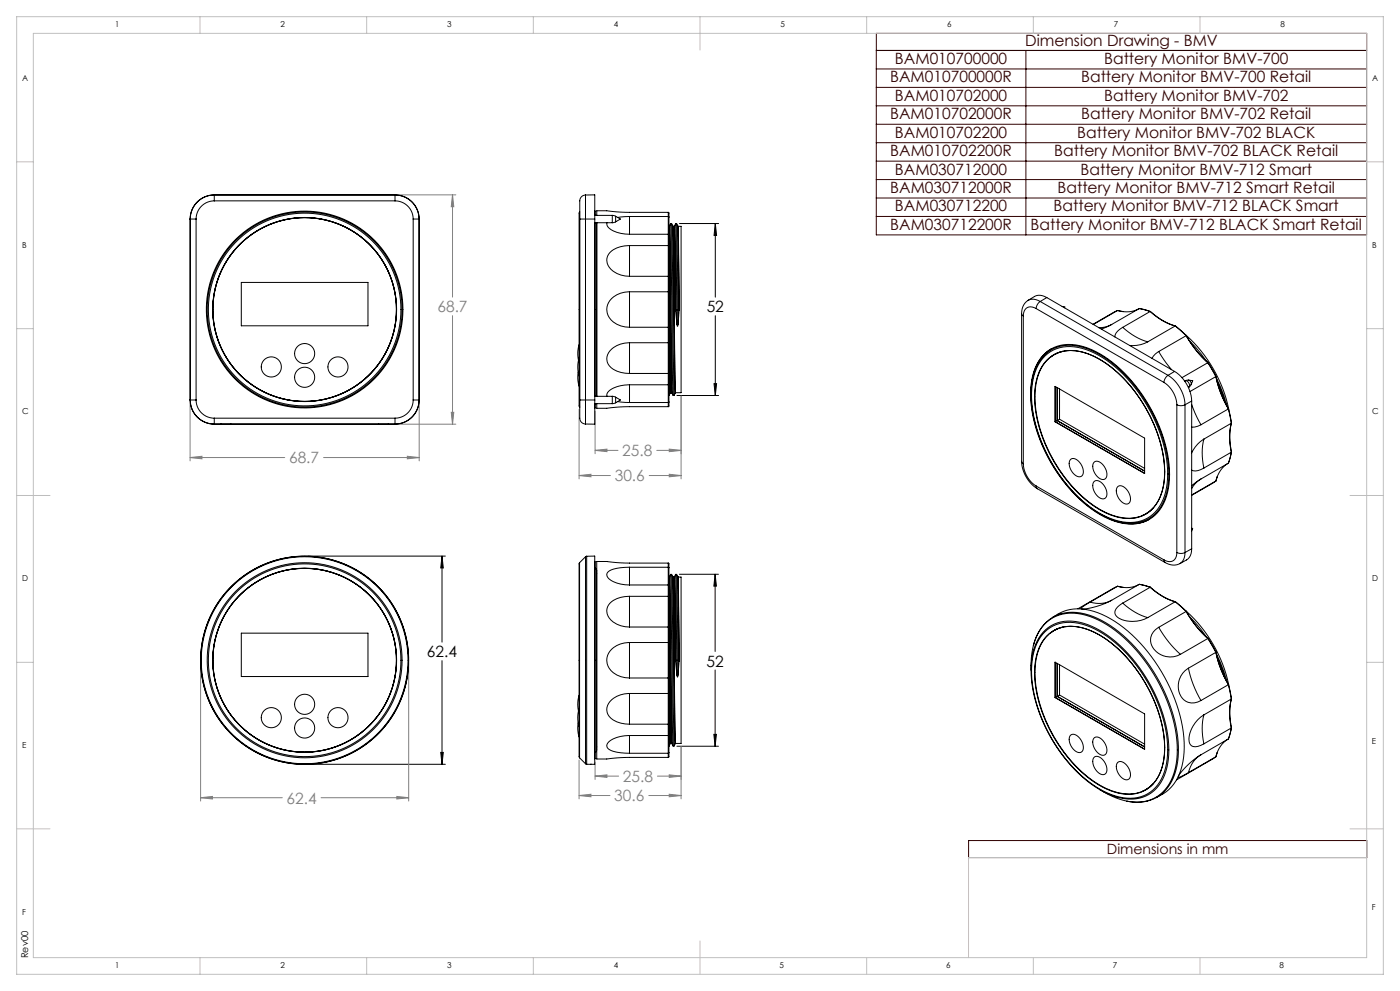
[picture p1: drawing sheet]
<svg xmlns="http://www.w3.org/2000/svg" width="420mm" height="297mm" viewBox="0 0 420 297" stroke-linecap="round" stroke-linejoin="round" font-family="sans-serif">
<g fill="none" stroke="#000" stroke-width=".3">
<path d="M203.8 67h11.8M214.6 67v22.1M214.6 67l.4 3.5h-.8zM214.6 94.6v23.9M203.1 118.5h12.5M214.2 115h.8l-.4 3.5zM92.4 166.7h41.2M132.6 166.7v25.7M132.6 166.7l.4 3.5h-.8zM203.8 172.1h11.7M214.5 172.1l.4 3.6h-.7zM214.5 172.1v23.1"/>
<path d="M132.6 198v31.1M214.5 200.8v22.8M92.4 229.1h41.2M132.2 225.5h.8l-.4 3.6zM203.1 223.6h12.4M214.2 220.1h.7l-.4 3.5z"/>
</g>
<g fill="none" stroke="#808080" stroke-width=".3">
<path d="M119.5 58.4h17.3M135.8 58.4l.3 3.6h-.7zM135.8 58.4v30.6M135.8 94.6v32.5M204.3 118.7v24.8M57 137.1l3.6-.4v.8zM57 120.9v17.2M57 137.1h28.4M97.1 137.1h28.7M119.5 127.1h17.3M122.2 136.7l3.6 .4-3.6 .4zM125.8 120.9v17.2"/>
<path d="M135.4 123.6h.7l-.3 3.5zM173.7 122.6v20.9M178.5 135l3.6-.4v.8zM178.5 123.3v12.7M178.5 135h6.9M197 135h7.3M200.8 134.6l3.5 .4-3.5 .4zM173.7 142.5l3.6-.4v.8zM173.7 142.5h9.4M194.8 142.5h9.5M200.8 142.1l3.5 .4-3.5 .4zM60.2 198.9v41.2"/>
<path d="M122.6 198.9v41.2M60.2 239.1l3.5-.4v.8zM60.2 239.1h24.5M96.3 239.1h26.3M119 238.7l3.6 .4-3.6 .4zM173.7 238.4l3.6-.4v.8zM173.7 227.8v11.6M173.7 238.4h9.3M178.5 232.6l3.6-.4v.8zM178.5 228.4v5.2M178.5 232.6h7.1M194.6 238.4h9.7"/>
<path d="M197.2 232.6h7.1M200.8 232.2l3.5 .4-3.5 .4zM200.8 238l3.5 .4-3.5 .4zM204.3 223.8v15.6"/>
</g>
<path d="M262.9 15.1h147.1v-5.1h-147.1v60.4h147.1v-55.3h-147.1M307.8 15.1v55.3M262.9 20.7h147.1M262.9 26.2h147.1M262.9 31.7h147.1M262.9 37.2h147.1M262.9 42.8h147.1M262.9 48.3h147.1M262.9 53.8h147.1M262.9 59.3h147.1M262.9 64.9h147.1M290.6 251.9h119.4v5.1h-119.4z" fill="none" stroke="#300000" stroke-width=".3"/>
<g fill="none" stroke="#c0c0c0" stroke-width=".3">
<path d="M5 5h410v287h-410zM10 10h400v277h-400zM60 5v5M110 5v5M160 5v5M210 5v10M260 5v5M310 5v5M360 5v5M5 48.5h5M410 48.5h5M202.8 67h.1"/>
<path d="M5 98.5h5M410 98.5h5M202.1 118.5h.1M5 148.5h10M405 148.5h10M91.4 166.7h.1M202.8 172.1h.1M5 198.5h5M60.2 197.9h.1M122.6 197.9h.1M410 198.5h5M91.4 229v.1"/>
<path d="M202.1 223.6h.1M5 248.4h10M405 248.4h10M410 257h-119.4v30M60 287v5M110 287v5M160 287v5M210 282v10M260 287v5M310 287v5M360 287v5"/>
</g>
<path d="M214.2 115h.8l-.4 3.5zM214.6 67l.4 3.5h-.8zM132.2 225.5h.8l-.4 3.6zM132.6 166.7l.4 3.5h-.8zM214.5 172.1l.4 3.6h-.7zM214.2 220.1h.7l-.4 3.5z" fill="#000"/>
<g fill="#808080">
<path d="M60.2 239.1l3.5-.4v.8zM119 238.7l3.6 .4-3.6 .4z"/>
<path d="M122.2 136.7l3.6 .4-3.6 .4zM57 137.1l3.6-.4v.8z"/>
<path d="M135.8 58.4l.3 3.6h-.7zM135.4 123.6h.7l-.3 3.5z"/>
<path d="M178.5 135l3.6-.4v.8zM200.8 134.6l3.5 .4-3.5 .4zM178.5 232.6l3.6-.4v.8zM200.8 232.2l3.5 .4-3.5 .4z"/>
<path d="M200.8 142.1l3.5 .4-3.5 .4zM173.7 142.5l3.6-.4v.8zM200.8 238l3.5 .4-3.5 .4zM173.7 238.4l3.6-.4v.8z"/>
</g>
<g fill="none" stroke="#000" stroke-width=".3">
<path d="M64.3 58.4v1.8M64.3 58.4a7.2 7.2 0 0 0-7.2 7.2M64.3 58.4a7.3 7.3 0 0 0-7.3 7.2M64.3 58.4h54.2M64.3 58.4h.1M118.5 58.4v1.8M118.5 58.4a7.2 7.2 0 0 1 7.2 7.2M118.5 58.4a7.2 7.2 0 0 1 7.3 7.2M118.5 58.4h.1M175.6 58.4h2.8v7.2M175.6 58.4v7.2M175.6 58.4a2.36 2.36 0 0 0-1.7 3.2v4"/>
<path d="M57 65.6h.1M57 65.6v54.3M57.1 65.6h1.7M57.1 65.6v54.3M58.8 65.6v54.3M64.3 60.2a5.5 5.5 0 0 0-5.5 5.4M64.3 60.2h54.2M118.5 60.2a5.5 5.5 0 0 1 5.5 5.4M124 65.6h1.7M124 65.6v54.3M125.7 65.6v54.3M125.7 65.6h.1"/>
<path d="M125.8 65.6v54.3M173.9 63.5v58.5M173.9 65.6h1.7M173.9 63.5h.1M173.9 65.6v54.3M175.6 65.6h2.8M175.6 65.6v54.3M178.4 63.3l.1 1.2M178.4 66.7h5.3M178.4 64.5h5.3M178.4 65.6v54.3M178.5 66.7v52.1"/>
<path d="M179 66.7v52.1zM179 66.8h.1M182.1 66.7v.1a2.39 2.39 0 0 0 1.9 2.4 11.5 11.5 0 0 0 4.9 1M183.7 64.5l1 .3M183.7 64.5v2.2M184.7 66.5l-1 .2M184.7 64.8v1.7M184.7 64.8l1.4 .8-1.4 .9M188.9 64.9l-3.6 .3M188.9 73.6a7.1 7.1 0 0 0-6.6 3.2 4.2 4.2 0 0 0 2.8 5.2l1.2 .4 2.6 .4M188.9 73.6v9.2M188.9 64.9v5.3"/>
<path d="M188.9 64.9h11.6M188.9 70.2h11.6M188.9 73.6h11.6M200.5 63.6h-12.9l-5.6-.4h-3v1.3M200.5 63.6v1.3M200.5 70.2v3.4M200.5 73.6v9.2M200.5 73.6l.2 .1M200.5 70.2l.2 .2M200.5 64.9v5.3M200.5 64.9l.2 .2M200.5 63.6l.2 .2v1.3"/>
<path d="M200.7 73.7v9.2M200.7 70.4v3.3M200.7 65.1v5.3M200.7 67.8h.1M200.8 67.8l.7 49.9M200.8 67.8h-.1M200.8 67.8h.1M201.2 67.1h.3M201.2 67.1l-.4 .7M201.2 67.1l.7 51.3M201.5 67.1l.8 51.3M201.5 67.1l.4 .7"/>
<path d="M201.9 67.8l.7 49.9M201.9 67.8h.1M201.9 67.8h.4M202.3 67.8l.3 25M202.3 67.8h-.1M202.3 67.8l.4 25M202.3 67.8h.1M202.7 67.1h.3M202.7 67.1l-.4 .7M202.7 67.1l.3 25.7M203 67.1l.4 25.7M203 67.1l.4 .7"/>
<path d="M203.4 67.8l.3 25M203.4 67.8h.1M203.4 67.8h.9v49.9h-1.7M203.4 67.8l.4 24.9M63.9 92.8a27.5 27.5 0 0 0 27.5 27.5 27.5 27.5 0 0 0 27.5-27.5M63.9 92.8a27.5 27.5 0 0 1 27.5-27.6 27.5 27.5 0 0 1 27.5 27.6M72.4 84.6h38v13h-38zM188.9 87.4a6.2 6.2 0 0 0-6.9 5.4 5.8 5.8 0 0 0 5.6 5.2l1.3 .1M188.9 87.4v10.7M188.9 82.8h11.6M188.9 87.4h11.6M188.9 98.1h11.6"/>
<path d="M200.5 82.8v4.6M200.5 98.1v4.6M200.5 98.1h.2M200.5 87.4v10.7M200.5 82.8l.2 .1M200.6 82l.5 35.7M200.7 87.4h-.2M200.7 87.4v10.7M200.7 98.1v4.5M200.7 82.9v4.5M200.7 83.2l.4 34.5M202.6 92.8h.1"/>
<path d="M202.6 92.8l.1 .3M202.7 92.8v.3M202.7 92.8h.3M202.7 93.1l.4 4.1M203 92.8l.1 4.4M203.4 92.8h-.4M203.4 92.8v4.4M203.4 97.2l-.1 .6-.2-.6M203.7 92.8v.3M203.7 92.8h-.3M203.7 93.1l-.3 4.1M203.8 92.7l-.1 .1"/>
<path d="M203.8 92.7l-.1 .4M306.5 94l.5 .7M306.5 94v44.3M307 94.7v44.3M308.4 90a4.3 4.3 0 0 0-1.9 4M310.8 92.5a2.35 2.35 0 0 0-2.7-.3 2.35 2.35 0 0 0-1.1 2.5M310.8 92.5l38.4 22.1M312.1 90.4a2.74 2.74 0 0 0-1.3 2.1M312.1 90.4l38.3 22.1M314 89.2l-1.3-.6a2.96 2.96 0 0 0-2.3 .2l-1.9 1.2a3.6 3.6 0 0 1 3.6 .4M314 89.2l-1.9 1.2M314 89.2l38.4 22.1"/>
<path d="M318.6 91.8l.9 .2-.1 .3M333.5 97.3l-2.2 .8-1.6 .1M335.2 93.1l1.8 .3M335.2 93.1l-7.3 4.1M335.2 93.1l-7.2 4.1M336.8 98.1l-.2 .2a3.2 3.2 0 0 0-2.1 2.7M336.8 98.1a18.7 18.7 0 0 0 7.5 4.3M341.6 92.6a8.3 8.3 0 0 1-6.4 .5M341.8 92.5l3.4 .9M341.8 92.5l-8.3 4.7-3.1 1.4M341.8 92.5l3.2 .9M345 93.4a18.7 18.7 0 0 0 7.6 4.3"/>
<path d="M345 93.4l-8.2 4.7M345.1 93.4h-.1M345.1 93.4a18.9 18.9 0 0 0 7.5 4.3l3.3 2.9M352.6 97.7l3.2 2.9M352.6 97.7h.1M352.6 97.7l-8.3 4.7M57 119.9a7.3 7.3 0 0 0 7.3 7.2M57 119.9h.1M57.1 119.9h1.7M57.1 119.9a7.2 7.2 0 0 0 7.2 7.2M58.8 119.9a5.5 5.5 0 0 0 5.5 5.4M124 119.9h1.7"/>
<path d="M124 119.9a5.5 5.5 0 0 1-5.5 5.4M125.7 119.9a7.2 7.2 0 0 1-7.2 7.2M125.7 119.9h.1M125.8 119.9a7.2 7.2 0 0 1-7.3 7.2M173.5 111.5l-.1 2.3 .3 2M173.7 107.3a9.3 9.3 0 0 0 0 5.4M173.7 103.3l-.4 2.3 .2 2.4M173.9 119.9a21.7 21.7 0 0 0 .3 6.4l.5 .5 .9 .3M173.9 119.9h1.7M175.6 119.9v7.2M175.6 119.9h2.8M178.4 119.9v7.2h-2.8"/>
<path d="M178.4 118.8h5.3M179 118.7h.1M183.7 118.8l1 .2M183.7 118.8v2.2M184.7 119v1.7M184.7 119l1.4 .9-1.4 .8M188.9 102.7a6.5 6.5 0 0 0-6.8 4.2 3.9 3.9 0 0 0 3 4.3l1.2 .4 2.6 .3M188.9 115.3a8.7 8.7 0 0 0-6.6 2.4l-.2 1.1M188.9 102.7v9.2M188.9 115.3v5.3M188.9 102.7h11.6M188.9 111.9h11.6"/>
<path d="M188.9 115.3h11.6M200.5 111.9v3.4M200.5 102.7v9.2M200.5 115.3v5.3M200.7 102.6l-.2 .1M200.7 111.8l-.2 .1M200.7 102.6v9.2M200.7 115.1l-.2 .2M200.7 111.8v3.3M200.7 115.1v5.4M200.7 117.2l.1 1.2M200.8 118.4l-.1 .1"/>
<path d="M201.1 117.7l-.3 .7M201.1 117.7h.4M201.1 117.7h.1M201.5 117.7h.1M201.5 117.7l.4 .7M202.3 118.4h-.4M202.6 117.7l-.3 .7M202.6 117.7h.1M312.9 106.6a11.3 11.3 0 0 1 12.1-2.7 35.2 35.2 0 0 1 17.9 14.7 42.3 42.3 0 0 1 7.8 26.4 12.7 12.7 0 0 1-7.8 11.5 16.9 16.9 0 0 1-14.1-3 46.4 46.4 0 0 1-19.6-35.4 16.9 16.9 0 0 1 3.7-11.5zM313 106.8a11.2 11.2 0 0 1 12-2.7 34.9 34.9 0 0 1 17.7 14.6 41.9 41.9 0 0 1 7.8 26.2 12.6 12.6 0 0 1-7.8 11.4 16.8 16.8 0 0 1-14-3 46 46 0 0 1-19.4-35.1 17 17 0 0 1 3.7-11.4zM313.5 106.7a11.6 11.6 0 0 1 12.4-1.9 37.7 37.7 0 0 1 18.3 16.9 38.2 38.2 0 0 1 5.8 24.4 11.6 11.6 0 0 1-8.7 10.3 18.7 18.7 0 0 1-14.2-4.4 46 46 0 0 1-17.6-32.8 16.8 16.8 0 0 1 4-12.5zM314 107.9a10.9 10.9 0 0 1 12-2 36.1 36.1 0 0 1 17.8 16.5 35.6 35.6 0 0 1 5.1 23.7 10.5 10.5 0 0 1-11.1 9.3 24.5 24.5 0 0 1-15.3-8.6 43.6 43.6 0 0 1-12.1-27.8 15.6 15.6 0 0 1 3.6-11.1z"/>
<path d="M314.8 107.3a11.2 11.2 0 0 1 11.6-1.3 36.1 36.1 0 0 1 17.3 16.2 36.1 36.1 0 0 1 5.4 23.1 10.7 10.7 0 0 1-12 9.9 26.3 26.3 0 0 1-15.5-9.5 43.2 43.2 0 0 1-11.1-26.8 14.6 14.6 0 0 1 4.3-11.6zM315.3 104.6a14.1 14.1 0 0 0-6 12v1.6M316.5 115.8l26.9 15.5v10.6l-26.9-15.5zM316.6 115.8v10.6M317 105.9l-.2 .1M317.2 116.2v9.8M317.9 116.6v9M318.8 105.3l-1.8 .6-1.9 1.2M344.3 102.4a9.4 9.4 0 0 1-5.4 1.2M347.6 105.4l-1 .7-1 1.3M347.6 105.4l2.2 3.3 1.7 2.1M349.2 114.6a8.5 8.5 0 0 1 3.8 6.7"/>
<path d="M350.4 112.5a2.74 2.74 0 0 0-1.2 2.1M350.4 112.5a11.3 11.3 0 0 1 5.1 8.8M352.4 111.3a11.3 11.3 0 0 1 5.1 8.9M352.4 111.3l-2 1.2M355.5 114.1a1.27 1.27 0 0 1 1.1 1.9M355.5 114.1l-.1 .1M355.6 100.3a41.1 41.1 0 0 1 13 22.4M355.8 100.6a32 32 0 0 0 6.5 8.1M355.8 100.6h.1a31.4 31.4 0 0 0 6.2 7.8M355.8 100.6l-8.2 4.8M356.6 113.9l1.2 .2-.4 1.1M356.6 113.9l.7 .6 .1 .7"/>
<path d="M356.6 113.9l-1 .2M356.6 116l-.1 .1M356.8 102.1l3.5 3.9 1.7 2.3M357.3 115.2l-.7 .8M362.1 108.4l.3 .3M362.3 108.7l2.4 4.2M362.3 108.7l-7.7 4.5M362.4 108.6l2.4 4.2M362.4 108.7h-.1M364.7 112.9l.7 2.3M364.7 112.9a32 32 0 0 0 3.8 9.7M364.7 112.9l-7.7 4.4"/>
<path d="M364.9 113.3a38.7 38.7 0 0 1 3.1 8.2M365.2 114.5l2.2 5.8M365.3 115.2a31.1 31.1 0 0 0 3.3 7.3M64.3 125.3v1.8M64.3 125.3h54.2M64.3 127.1h54.2M64.3 127.1h.1M66.3 127.1h.1M69.3 127.1h.1M113.5 127.1h.1M116.5 127.1h.1M118.5 125.3v1.8"/>
<path d="M118.5 127.1h.1M173.9 122v.1M178.4 121h5.3M178.5 121l-.1 1.3M179 121v1.4h3l5.3-.5h13.2M184.7 120.7l-1 .3M185.3 120.4l3.6 .2M188.9 120.6h11.6M200.5 120.6v1.3M200.7 120.5l-.2 .1M200.7 120.5v1.2l-.2 .2M306.5 138.3a10.2 10.2 0 0 0 4.7 8.2"/>
<path d="M306.5 138.3l.5 .7M307 139a8.5 8.5 0 0 0 3.8 6.7M316.6 126.4l26.8 15.4M317.2 126l-.6 .4M317.2 126l26.2 15.2M317.9 125.6l25.5 14.8M317.9 125.6l-.7 .4M321.1 137.8a1.94 1.94 0 0 1 2.8 .8 2.91 2.91 0 0 1 .4 4.2 3.5 3.5 0 0 1-3.5-3.4v-.9zM328.2 138.6a1.94 1.94 0 0 1 2.8 .9 2.91 2.91 0 0 1 .3 4.1 3.5 3.5 0 0 1-3.4-3.4v-.9zM353 121.3a2.74 2.74 0 0 0 2.5 0M353 121.3v44.3M355.5 121.3v44.3"/>
<path d="M357.5 121.2l1 2.5 1.8 3.6M357.5 120.2l-2 1.1M357.5 120.2v44.3M360.3 127.3l-1 .4-1.8 .3M361.2 131.6l-.3 .1a9.7 9.7 0 0 0-3.4 4M361.2 131.6a18.7 18.7 0 0 0 0 8.7M368.4 138.9l-1.7 1.4-1.5 2.6M368.5 122.6l.9 4.3M368.5 138.8l-8.5 4.9-2.5 1.9M368.5 122.6l-8.2 4.7M368.6 122.5l.4 2a4.6 4.6 0 0 1 .2 3.6 20.5 20.5 0 0 0 .2 7.3M368.6 122.5l-.1 .1"/>
<path d="M369.4 135.5l-.9 3.3M369.4 126.9a18.7 18.7 0 0 0 0 8.6M369.4 126.9l-8.2 4.7M369.4 135.5l-8.2 4.8M369.4 126.8v.1M369.4 135.4v.1M369.4 135.4l-.9 3.4M310.8 145.7l.4 .8M310.8 145.7l38.4 22.1M311.2 146.5l38.4 22.1M328.2 144.4a1.94 1.94 0 0 1 2.8 .8 2.91 2.91 0 0 1 .3 4.2 3.5 3.5 0 0 1-3.4-3.4v-.9zM330 154a17 17 0 0 0 13 2.4l1.8-.8"/>
<path d="M335.2 145.9a1.94 1.94 0 0 1 2.9 .9 2.91 2.91 0 0 1 .3 4.2 3.5 3.5 0 0 1-3.5-3.4v-1zM344.5 153.6l-.1 .1M346 152.3l-1.7 1.4-1.8 .9M357.5 158.3l.3 .1-.3 .7M360.2 143.6l-1.7 1.4-1 1.4M361.2 140.3a4 4 0 0 1-3.7 .6M364.7 144.2l-7.2 4.3M364.7 144.2l-7.2 4.1M365.2 142.9l-.5 1.3M365.2 142.8l-.5 1.4M173.9 168.6v58.5M175.7 166.9v62"/>
<path d="M175.7 166.9l-1.8 1.7M176 166.7l-.3 .2M176 166.7h2.4v62.4l-2.4-.1M176 166.7v62.3M178.4 168.4v59M178.5 170.2l.5 .8v53.7l-.5 .8M179 171.9h.1M188.8 170a10.2 10.2 0 0 0-6.5 1.6 1.69 1.69 0 0 0 1 2.3 10.4 10.4 0 0 0 5.5 1.4M188.8 178.7a7.1 7.1 0 0 0-6.5 3.2 4.2 4.2 0 0 0 2.8 5.2l1.2 .5 2.5 .3M188.8 178.7v9.2M188.8 170v5.3M188.8 170h11.7"/>
<path d="M188.8 175.3h11.7M188.8 178.7h11.7M200.5 168.8l-12.9-.1-5.6-.4h-3v59.2h3l5.3-.5h13.2M200.5 168.8v1.2M200.5 175.3v3.4M200.5 178.7v9.2M200.5 178.7l.2 .1M200.5 175.3l.2 .2M200.5 170v5.3M200.5 170l.2 .2M200.5 168.8l.2 .1v1.3M200.7 178.8v9.2"/>
<path d="M200.7 175.5v3.3M200.7 170.2v5.3M200.7 172.9h.1M200.7 173l.8 49.8M200.8 172.9h-.1M200.8 172.9l.7 49.9M200.8 172.9h.1M201.1 172.2h.4M201.1 172.2l-.3 .7M201.1 172.2l.8 51.3M201.5 172.2l.7 51.3M201.5 172.2l.3 .7"/>
<path d="M201.8 172.9l.8 49.9M201.8 172.9h.1M201.9 172.9h.1M201.9 172.9h.3M201.9 172.9l.7 49.9M202.2 173l.4 24.9M202.3 172.9h-.1M202.3 172.9l.4 25M202.3 172.9h.1M202.6 172.2h.4M202.6 172.2l-.3 .7M202.6 172.2l.4 25.7"/>
<path d="M203 172.2l.4 25.7M203 172.2l.3 .7M203.3 172.9l.4 25M203.3 172.9h.1M203.4 172.9h.1M203.4 172.9h.9v49.9h-1.7M203.4 172.9l.4 25M333.5 179.9a8.2 8.2 0 0 1-6.5 .6M335.2 175.7l1.8 .3M335.2 175.7l-11.8 6.8M335.2 175.7l-8.2 4.8M341.6 175.2a8.3 8.3 0 0 1-6.4 .5"/>
<path d="M341.8 175.1l3.4 .9M341.8 175.1l-8.3 4.8a17.3 17.3 0 0 1-9.2 2.5l.5-.6 2.2-1.3M341.8 175.1l3.2 .9M345 176a18.7 18.7 0 0 0 7.6 4.3M345 176l-8.2 4.8M345.1 176h-.1M345.1 176a18.9 18.9 0 0 0 7.5 4.3l3.3 3M349.2 167.8l.4 .8M353 165.6a2.35 2.35 0 0 1-1.1 2.5 2.35 2.35 0 0 1-2.7-.3M353 165.6a2.74 2.74 0 0 0 2.5 0M355.5 165.6a3.5 3.5 0 0 1-1.7 3.4 3.5 3.5 0 0 1-3.9-.2l-.3-.2M357.5 164.5l-.2 1.4a2.96 2.96 0 0 1-1.3 1.9l-2 1.1"/>
<path d="M357.5 164.5l-2 1.1M63.9 197.9a27.5 27.5 0 0 0 27.5 27.5 27.5 27.5 0 0 0 27.5-27.5M63.9 197.9a27.5 27.5 0 0 1 27.5-27.6 27.5 27.5 0 0 1 27.5 27.6M72.4 189.8h38v13h-38zM188.8 192.6a6.2 6.2 0 0 0-6.8 5.3 5.8 5.8 0 0 0 5.5 5.2l1.3 .1M188.8 192.6v10.6M188.8 187.9h11.7M188.8 192.6h11.7M200.5 187.9v4.7M200.5 192.6v10.6M200.5 187.9l.2 .1M200.7 192.6h-.2"/>
<path d="M200.7 192.6v10.6M200.7 188v4.6M200.7 188.4l.4 34.4M200.7 192.5l.4 30.3M202.6 197.9h.1M202.6 197.9l.1 .3M202.7 197.9v.3M202.7 197.9h.3M202.7 198.2l.4 4.1M203 197.9l.1 4.4M203.4 197.9h-.4M203.4 197.9v4.4"/>
<path d="M203.7 197.9v.3M203.7 197.9h-.3M203.7 198.2l-.3 4.1M203.8 197.9h-.1M203.8 197.9l-.1 .3M313 189.4a11.3 11.3 0 0 1 12-2.6 34.9 34.9 0 0 1 17.7 14.6 41.9 41.9 0 0 1 7.8 26.1 12.6 12.6 0 0 1-7.8 11.5 16.8 16.8 0 0 1-14-3.1 46 46 0 0 1-19.4-35 17 17 0 0 1 3.7-11.5zM313.5 189.3a11.5 11.5 0 0 1 12.4-1.9 37.7 37.7 0 0 1 18.3 16.9 38.2 38.2 0 0 1 5.8 24.5 11.6 11.6 0 0 1-8.7 10.2 18.7 18.7 0 0 1-14.2-4.4 46 46 0 0 1-17.6-32.8 16.8 16.8 0 0 1 4-12.5zM313.5 186.8a14.4 14.4 0 0 0-3.5 6.7M313.6 186.8a12.1 12.1 0 0 1 13.1-2.5 39.2 39.2 0 0 1 19.3 16.9 44.2 44.2 0 0 1 7.4 25.7 14.5 14.5 0 0 1-6.4 12.1l-2.7 1.1M314 190.6a10.9 10.9 0 0 1 12-2.1 36.1 36.1 0 0 1 17.8 16.6 35.6 35.6 0 0 1 5.1 23.6 10.5 10.5 0 0 1-11.1 9.3 24.5 24.5 0 0 1-15.3-8.5 43.6 43.6 0 0 1-12.1-27.9 15.6 15.6 0 0 1 3.6-11zM314.8 189.9a11.2 11.2 0 0 1 11.6-1.2 36.1 36.1 0 0 1 17.3 16.2 36.1 36.1 0 0 1 5.4 23.1 10.7 10.7 0 0 1-12 9.9 26.3 26.3 0 0 1-15.5-9.6 43.2 43.2 0 0 1-11.1-26.7 14.6 14.6 0 0 1 4.3-11.7zM315.7 185.1a13.5 13.5 0 0 1 13.6-1.5 41.6 41.6 0 0 1 20.1 19.3 40.5 40.5 0 0 1 5.5 25.4 13.4 13.4 0 0 1-8 10.7"/>
<path d="M316.5 198.4l26.9 15.6v10.6l-26.9-15.5zM316.6 198.5v10.5M317 188.5l-.2 .1M317.2 198.8v9.9l26.2 15.1M317.9 199.2v9.1M318.8 187.9l-1.8 .6-1.9 1.2M336.8 180.8l-.2 .1a2.79 2.79 0 0 0-1.9 3.4 7.4 7.4 0 0 0 7.5 1.6l2.1-.8M336.8 180.8a18.7 18.7 0 0 0 7.5 4.3M347.6 188a4.5 4.5 0 0 0-2.4 4.3 4.5 4.5 0 0 0 3 3.9 6.2 6.2 0 0 0 5.9-.1M347.6 188a32 32 0 0 0 6.5 8.1M352.6 180.3l3.2 3M352.6 180.3h.1"/>
<path d="M352.6 180.3l-8.3 4.8M355.6 183a41.1 41.1 0 0 1 13 22.4M355.8 183.3a32 32 0 0 0 6.5 8.1M355.8 183.3l.1-.1a31.4 31.4 0 0 0 6.2 7.9M355.8 183.3l-8.2 4.7M356.8 184.8l3.5 3.9 1.7 2.2M362.1 191l.3 .3M362.3 191.4l2.4 4.1M362.3 191.4l-8.2 4.7M362.4 191.3l2.4 4.2M362.4 191.3l-.1 .1M364.7 195.5l.7 2.3"/>
<path d="M364.7 195.5a32 32 0 0 0 3.8 9.7M364.7 195.5l-8.2 4.8M364.9 196a38.8 38.8 0 0 1 3.1 8.2M365.2 197.1l2.2 5.9M365.3 197.8a31 31 0 0 0 3.3 7.3M173.5 216.6l-.1 2.4 .3 1.9M173.7 212.4a9.3 9.3 0 0 0 0 5.4M173.7 208.4l-.4 2.3 .2 2.4M188.8 207.8a6.5 6.5 0 0 0-6.7 4.2 3.9 3.9 0 0 0 3 4.3l1.2 .4 2.5 .3M188.8 207.8v9.2M188.8 203.2h11.7M188.8 207.8h11.7"/>
<path d="M188.8 217h11.7M200.5 203.2v4.6M200.5 217v3.4M200.5 203.2h.2M200.5 207.8v9.2M200.7 203.2v4.5M200.7 207.7l-.2 .1M200.7 216.9l-.2 .1M200.7 207.7v9.2M200.7 216.9v3.4M203.4 202.3l-.2 .6-.1-.6M309.3 200.9a19 19 0 0 1 4.1-13.8 11.9 11.9 0 0 1 12.4-2.7 36.3 36.3 0 0 1 18.4 14.7 46.1 46.1 0 0 1 8.9 27.1 14.7 14.7 0 0 1-6.9 13.1 15.4 15.4 0 0 1-14-1.3l-2.2-1.3"/>
<path d="M316.6 209l26.8 15.5M317.9 208.3l-1.3 .7M317.9 208.3l25.5 14.7M356.5 200.3a6 6 0 0 0-.7 9.9 4.4 4.4 0 0 0 4.5-.3M356.5 200.3a32 32 0 0 0 3.8 9.6M361.2 214.2a9 9 0 0 0-4.4 8.1 1.84 1.84 0 0 0 2.6 1.4l1.8-.8M361.2 214.2a18.7 18.7 0 0 0 0 8.7M368.5 205.2l.9 4.3M368.5 205.2l-8.2 4.7M368.6 205.1l.4 2.1a4.6 4.6 0 0 1 .2 3.5 20.5 20.5 0 0 0 .2 7.4M368.6 205.1l-.1 .1M369.4 218.2l-.9 3.3"/>
<path d="M369.4 209.5a18.7 18.7 0 0 0 0 8.7M369.4 209.5l-8.2 4.7M369.4 218.2l-8.2 4.7M369.4 218.1v.1M369.4 209.4v.1M369.4 218.1l-.9 3.4M92.4 229.1h.1M173.9 227.1l1.8 1.8M175.7 228.9l.3 .1M177.2 229.1h.1M179 223.8h.1M188.8 220.4a8.7 8.7 0 0 0-6.5 2.4 1.42 1.42 0 0 0 1 2.1l1.8 .5 3.7 .3"/>
<path d="M188.8 220.4v5.3M188.8 220.4h11.7M188.8 225.7h11.7M200.5 225.7v1.3M200.5 220.4v5.3M200.7 220.3l-.2 .1M200.7 225.6l-.2 .1M200.7 220.3v5.3M200.7 225.6v1.2l-.2 .2M200.7 222.3v1.2M200.7 223.5v.1M201.1 222.9l-.4 .6"/>
<path d="M201.1 222.8v.1M201.5 222.8v.1M201.5 222.8h-.4M201.5 222.9h.1M201.5 222.9l.5 .7 .2-.1M202.6 222.9l-.4 .6M202.6 222.8v.1M202.6 222.8h.1M321.1 220.4a1.94 1.94 0 0 1 2.8 .9 2.9 2.9 0 0 1 .4 4.2 3.5 3.5 0 0 1-3.5-3.4v-1zM328.2 227a1.94 1.94 0 0 1 2.8 .9 2.9 2.9 0 0 1 .3 4.2 3.5 3.5 0 0 1-3.4-3.4v-1zM328.2 221.3a1.94 1.94 0 0 1 2.8 .8 2.9 2.9 0 0 1 .3 4.2 3.5 3.5 0 0 1-3.4-3.4v-1zM335.2 228.6a1.94 1.94 0 0 1 2.9 .8 2.9 2.9 0 0 1 .3 4.2 3.5 3.5 0 0 1-3.5-3.4v-.9z"/>
<path d="M344.5 236.2l-.1 .1M346 234.9l-1.7 1.4-1.8 1M360.2 226.2a8.2 8.2 0 0 0-3.7 5.4M364.7 226.8l-11.7 6.9M364.7 226.8l-8.2 4.8M365.2 225.5l-.5 1.3M368.4 221.5l-1.7 1.4-1.5 2.6M368.5 221.5l-8.2 4.7a18.7 18.7 0 0 0-6.8 6.7 4.8 4.8 0 0 0 3-1.3M344.2 240.1l-3 .3-3.1-.3"/>
<circle cx="91.4" cy="92.8" r="29.2"/>
<circle cx="91.4" cy="92.8" r="29.5"/>
<circle cx="91.4" cy="92.8" r="28.9"/>
<circle cx="91.4" cy="92.8" r="27.6"/>
<circle cx="91.4" cy="92.8" r="27.5"/>
<circle cx="81.4" cy="110" r="3"/>
<circle cx="91.4" cy="113.1" r="3"/>
<circle cx="91.4" cy="106" r="3"/>
<circle cx="101.4" cy="110" r="3"/>
<circle cx="91.4" cy="197.9" r="31.2"/>
<circle cx="91.4" cy="197.9" r="31"/>
<circle cx="91.4" cy="197.9" r="27.5"/>
<circle cx="91.4" cy="197.9" r="27.6"/>
<circle cx="91.4" cy="197.9" r="29.2"/>
<circle cx="91.4" cy="197.9" r="28.9"/>
<circle cx="81.4" cy="215.1" r="3"/>
<circle cx="91.4" cy="218.2" r="3"/>
<circle cx="91.4" cy="211.1" r="3"/>
<circle cx="101.4" cy="215.1" r="3"/>
</g>
<g font-size="4.7" fill="#300000">
<text x="307.5" y="13.8">Dimension Drawing - BMV</text>
<text x="268.5" y="19.2">BAM010700000</text>
<text x="331.2" y="19.2">Battery Monitor BMV-700</text>
<text x="267.1" y="24.7">BAM010700000R</text>
<text x="324.3" y="24.7">Battery Monitor BMV-700 Retail</text>
<text x="267.1" y="35.7">BAM010702000R</text>
<text x="268.5" y="30.2">BAM010702000</text>
<text x="324.3" y="35.7">Battery Monitor BMV-702 Retail</text>
<text x="331.2" y="30.2">Battery Monitor BMV-702</text>
<text x="268.5" y="41.3">BAM010702200</text>
<text x="323.2" y="41.3">Battery Monitor BMV-702 BLACK</text>
<text x="267.1" y="46.8">BAM010702200R</text>
<text x="316.3" y="46.8">Battery Monitor BMV-702 BLACK Retail</text>
<text x="268.5" y="52.3">BAM030712000</text>
<text x="324.2" y="52.3">Battery Monitor BMV-712 Smart</text>
<text x="267.1" y="57.8">BAM030712000R</text>
<text x="317.3" y="57.8">Battery Monitor BMV-712 Smart Retail</text>
<text x="268.5" y="63.4">BAM030712200</text>
<text x="316.1" y="63.4">Battery Monitor BMV-712 BLACK Smart</text>
<text x="267.1" y="68.9">BAM030712200R</text>
<text x="309.2" y="68.9">Battery Monitor BMV-712 BLACK Smart Retail</text>
</g>
<g font-size="4.7" fill="#808080">
<text x="131.2" y="93.6">68.7</text>
<text x="186.7" y="136.7">25.8</text>
<text x="86.7" y="138.9">68.7</text>
<text x="184.4" y="144.3">30.6</text>
<text x="186.9" y="234.4">25.8</text>
<text x="86" y="240.8">62.4</text>
<text x="184.3" y="240.2">30.6</text>
</g>
<g font-size="4.7">
<text x="212" y="93.6">52</text>
<text x="128.1" y="197">62.4</text>
<text x="212" y="199.8">52</text>
</g>
<text font-size="4.2" fill="#300000" x="332.1" y="256">Dimensions in mm</text>
<text font-size="2.8" fill="#010000" x="8.4" y="287.2" transform="rotate(-90 8.4 287.2)">Rev00</text>
<g font-size="2.5">
<text x="34.6" y="8.2">1</text>
<text x="84.2" y="8.2">2</text>
<text x="134.2" y="8.2">3</text>
<text x="184.2" y="8.2">4</text>
<text x="234.2" y="8.2">5</text>
<text x="284.2" y="8.2">6</text>
<text x="334.2" y="8.2">7</text>
<text x="384.2" y="8.2">8</text>
<text x="6.7" y="24.2">A</text>
<text x="411.7" y="24.2">A</text>
<text x="6.7" y="74.2">B</text>
<text x="411.7" y="74.2">B</text>
<text x="6.7" y="124.2">C</text>
<text x="411.7" y="124.2">C</text>
<text x="6.7" y="174.2">D</text>
<text x="411.7" y="174.2">D</text>
<text x="6.7" y="224.2">E</text>
<text x="6.7" y="274.2">F</text>
<text x="34.6" y="290.2">1</text>
<text x="84.2" y="290.2">2</text>
<text x="134.2" y="290.2">3</text>
<text x="184.2" y="290.2">4</text>
</g>
<g font-size="2.5" fill="#010000">
<text x="411.6" y="222.8">E</text>
<text x="411.6" y="272.8">F</text>
<text x="233.9" y="290.2">5</text>
<text x="283.9" y="290.2">6</text>
<text x="333.9" y="290.2">7</text>
<text x="383.9" y="290.2">8</text>
</g>
</svg>
